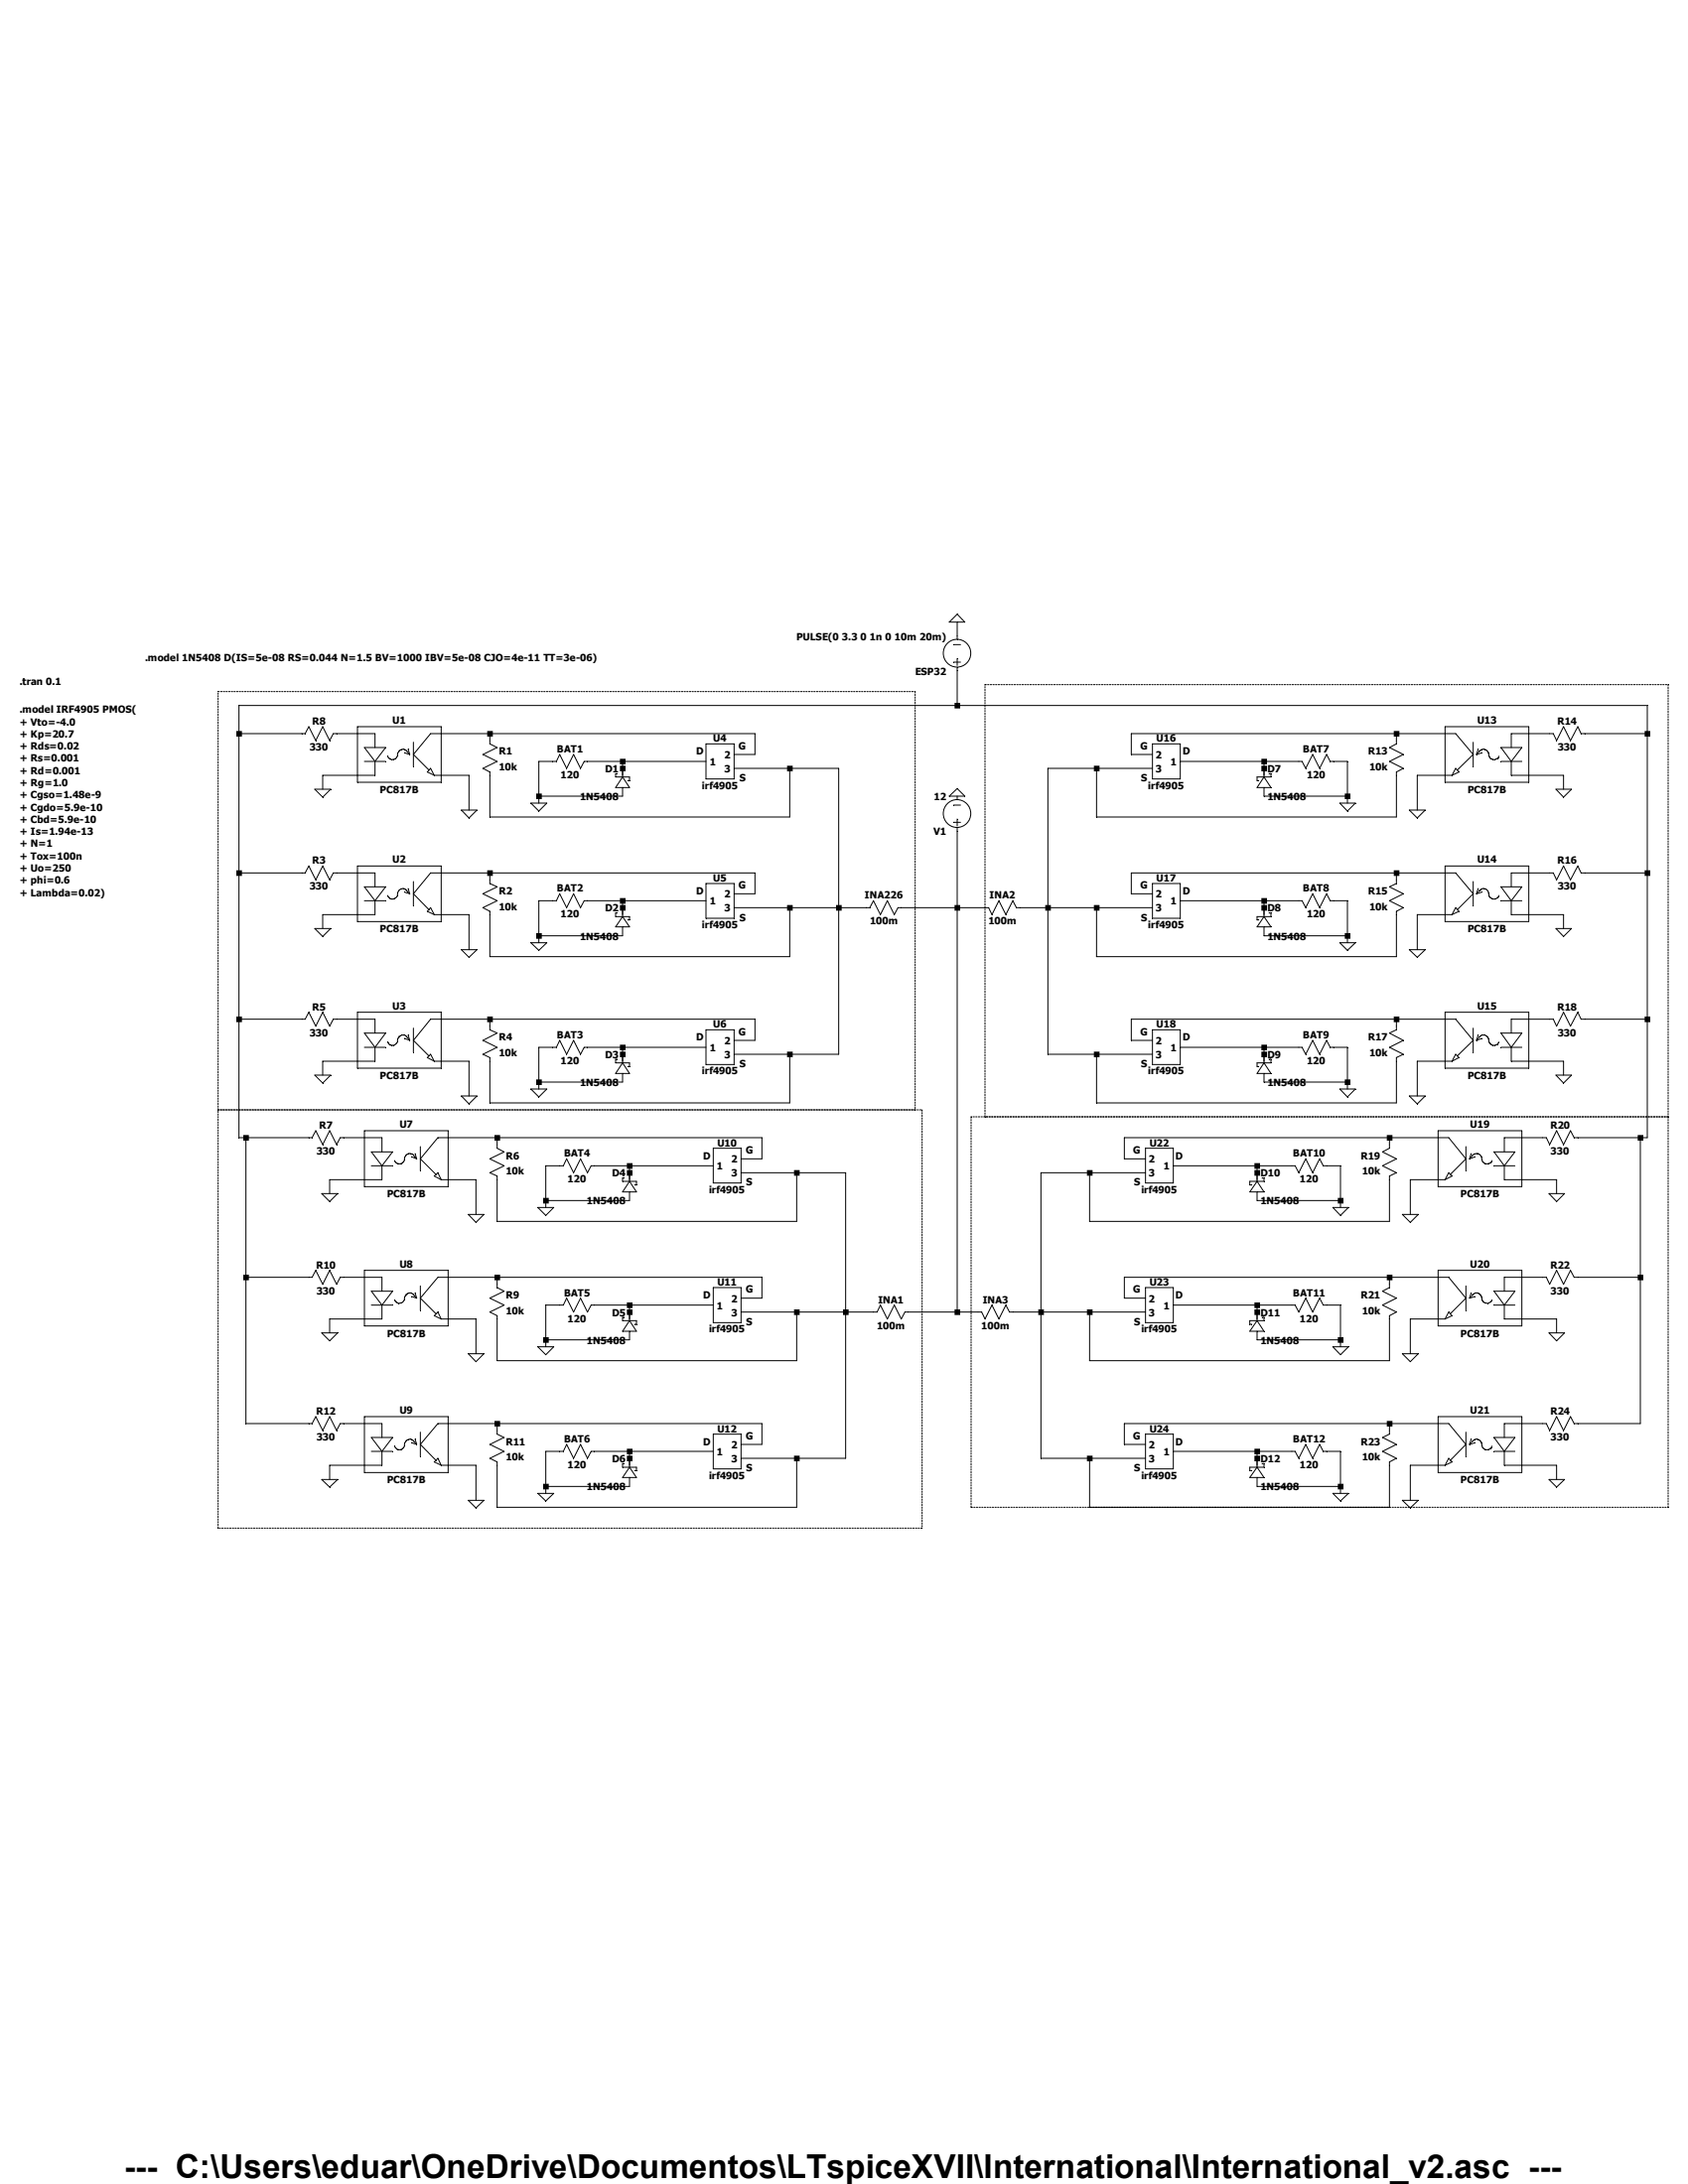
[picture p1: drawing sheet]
<svg xmlns="http://www.w3.org/2000/svg" width="216mm" height="279mm" viewBox="0 0 216 279" stroke-linecap="round" stroke-linejoin="round" font-family="sans-serif">
<g fill="none" stroke="#000" stroke-width=".13">
<path d="M38.6 93.9h.4l.5-.9 .9 1.7 .9-1.7 .9 1.7 .4-.8h.5M62.7 94.7v.5l.9 .4-1.8 .9 1.8 .9-1.8 .9 .9 .5v.4M70.7 97.4h.5l.4-.9 .9 1.8 .9-1.8 .9 1.8 .4-.9h.4M122 84.7h.9M122 82.5h.9M122.4 81.4v.4M122.4 84.2v.9M122.4 85.4v.4"/>
<circle cx="122.4" cy="83.6" r="1.77"/>
</g>
<path d="M45.7 93h10.7v7.1h-10.7z" fill="#fff"/>
<g fill="none" stroke="#000" stroke-width=".13">
<path d="M45.7 93h10.7v7.1h-10.7zM45.7 93.9h2.3v1.7M46.6 95.6h2.7l-1.3 1.8zM46.6 97.4h2.7M48 97.4v1.8h-2.3M51.7 96.3l.7 .2M52.1 96.2a.68 .68 0 0 0-.8-.3 .68 .68 0 0 0-.5 .8 .66 .66 0 0 1-.6 .5 .66 .66 0 0 1-.6-.5M52.2 95.8l.2 .7M52.2 96.3l.2 .2M52.9 95v3.1M55.1 98.3l.4 .9-.8-.4zM55.5 99.2h.9"/>
<path d="M56.4 93.9h-1.3l-2.2 2.6 2 2M79 99h-.3v.4h1.8v.5h-.2M79.6 99.4l.9 1.4h-1.8zM79.6 98.3v1.1M38.6 111.7h.4l.5-.9 .9 1.8 .9-1.8 .9 1.8 .4-.9h.5M62.7 112.6v.4l.9 .5-1.8 .8 1.8 .9-1.8 .9 .9 .5v.4M70.7 115.2h.5l.4-.9 .9 1.8 .9-1.8 .9 1.8 .4-.9h.4M79.6 100.8v1.1M122 105.2h.9M122 103h.9M122.4 101.9v.4M122.4 104.8v.9"/>
<path d="M122.4 105.9v.4"/>
<circle cx="122.4" cy="104.1" r="1.77"/>
</g>
<path d="M45.7 110.8h10.7v7.1h-10.7z" fill="#fff"/>
<g fill="none" stroke="#000" stroke-width=".13">
<path d="M45.7 110.8h10.7v7.1h-10.7zM45.7 111.7h2.3v1.8M46.6 113.5h2.7l-1.3 1.7zM46.6 115.2h2.7M48 115.2v1.8h-2.3M51.7 114.1l.7 .2M52.1 114a.69 .69 0 0 0-.8-.3 .69 .69 0 0 0-.5 .9 .66 .66 0 0 1-.6 .4 .66 .66 0 0 1-.6-.4M52.2 113.7l.2 .6M52.2 114.1l.2 .2M52.9 112.8v3.1M55.1 116.1l.4 .9-.8-.4zM55.5 117h.9"/>
<path d="M56.4 111.7h-1.3l-2.2 2.6 2 2.1M79 116.8h-.3v.5h1.8v.4h-.2M79.6 117.3l.9 1.3h-1.8zM79.6 116.1v1.2M79.6 118.6v1.1M38.6 130.4h.4l.5-.9 .9 1.8 .9-1.8 .9 1.8 .4-.9h.5M62.7 131.3v.4l.9 .5-1.8 .9 1.8 .9-1.8 .9 .9 .4v.5M70.7 134h.5l.4-.9 .9 1.8 .9-1.8 .9 1.8 .4-.9h.4"/>
</g>
<path d="M45.7 129.5h10.7v7.2h-10.7z" fill="#fff"/>
<g fill="none" stroke="#000" stroke-width=".13">
<path d="M45.7 129.5h10.7v7.2h-10.7zM45.7 130.4h2.3v1.8M46.6 132.2h2.7l-1.3 1.8zM46.6 134h2.7M48 134v1.8h-2.3M51.7 132.8l.7 .3M52.1 132.8a.61 .61 0 0 0-.7-.4 .75 .75 0 0 0-.6 .9 .67 .67 0 0 1-.6 .4 .67 .67 0 0 1-.6-.4M52.2 132.4l.2 .7M52.2 132.8l.2 .3M52.9 131.5v3.1M54.7 135.3l.4-.4 .4 .9zM55.5 135.8h.9"/>
<path d="M56.4 130.4h-1.3l-2.2 2.7 2 2M79 135.5h-.3v.5h1.8v.4h-.2M79.6 136l.9 1.3h-1.8zM79.6 134.9v1.1M79.6 137.3v1.1"/>
</g>
<path d="M90.3 95.2h3.6v4.5h-3.6z" fill="#fff"/>
<path d="M90.3 95.2h3.6v4.5h-3.6z" fill="none" stroke="#000" stroke-width=".13"/>
<path d="M90.3 113h3.6v4.5h-3.6z" fill="#fff"/>
<path d="M90.3 113h3.6v4.5h-3.6z" fill="none" stroke="#000" stroke-width=".13"/>
<path d="M90.3 131.7h3.6v4.5h-3.6z" fill="#fff"/>
<path d="M110.8 116.1h.5l.4-.9 .9 1.8 .9-1.8 .9 1.8 .5-.9h.4M90.3 131.7h3.6v4.5h-3.6zM39.5 145.5h.4l.5-.8 .9 1.7 .9-1.7 .9 1.7 .4-.9h.4M63.6 146.4v.5l.9 .5-1.8 .9 1.8 .8-1.8 .9 .9 .5v.4M71.6 149.1h.5l.4-.8 .9 1.7 .9-1.7 .8 1.7 .5-.9h.4" fill="none" stroke="#000" stroke-width=".13"/>
<path d="M46.6 144.7h10.7v7.1h-10.7z" fill="#fff"/>
<g fill="none" stroke="#000" stroke-width=".13">
<path d="M46.6 144.7h10.7v7.1h-10.7zM46.6 145.5h2.3v1.9M47.5 147.4h2.7l-1.3 1.7zM47.5 149.1h2.7M48.9 149.1v1.8h-2.3M52.7 148l.6 .3M53 148a.68 .68 0 0 0-.8-.4 .68 .68 0 0 0-.5 .8 .67 .67 0 0 1-.6 .5 .67 .67 0 0 1-.6-.4M53.1 147.6l.2 .7M53.1 148l.2 .3M53.8 146.7v3.1M55.5 150.5l.5-.5 .4 .9zM56.4 150.9h.9"/>
<path d="M57.3 145.5h-1.3l-2.2 2.8 2 1.9M79.8 150.7h-.2v.4h1.8v.5h-.2M80.5 151.1l.9 1.4h-1.8zM80.5 150v1.1M80.5 152.5v1.1M39.5 163.4h.4l.5-.9 .9 1.8 .9-1.8 .9 1.8 .4-.9h.4M63.6 164.3v.4l.9 .5-1.8 .9 1.8 .9-1.8 .9 .9 .4v.4M71.6 167h.5l.4-.9 .9 1.8 .9-1.8 .8 1.8 .5-.9h.4"/>
</g>
<path d="M46.6 162.5h10.7v7.1h-10.7z" fill="#fff"/>
<g fill="none" stroke="#000" stroke-width=".13">
<path d="M46.6 162.5h10.7v7.1h-10.7zM46.6 163.4h2.3v1.8M47.5 165.2h2.7l-1.3 1.8zM47.5 167h2.7M48.9 167v1.7h-2.3M52.7 165.9l.6 .2M53 165.8a.68 .68 0 0 0-.8-.3 .68 .68 0 0 0-.5 .7 .66 .66 0 0 1-.6 .6 .66 .66 0 0 1-.6-.5M53.1 165.4l.2 .7M53.1 165.9l.2 .2M53.8 164.5v3.1M55.5 168.3l.5-.4 .4 .8zM56.4 168.7h.9"/>
<path d="M57.3 163.4h-1.3l-2.2 2.7 2 2M79.8 168.5h-.2v.5h1.8v.4h-.2M80.5 169l.9 1.3h-1.8zM80.5 167.9v1.1M80.5 170.3v1.1M39.5 182.1h.4l.5-.9 .9 1.8 .9-1.8 .9 1.8 .4-.9h.4M63.6 183v.5l.9 .4-1.8 .9 1.8 .9-1.8 .9 .9 .4v.5M71.6 185.7h.5l.4-.9 .9 1.8 .9-1.8 .8 1.8 .5-.9h.4"/>
</g>
<path d="M46.6 181.2h10.7v7.2h-10.7z" fill="#fff"/>
<g fill="none" stroke="#000" stroke-width=".13">
<path d="M46.6 181.2h10.7v7.2h-10.7zM46.6 182.1h2.3v1.8M47.5 183.9h2.7l-1.3 1.8zM47.5 185.7h2.7M48.9 185.7v1.8h-2.3M52.7 184.6l.6 .2M53 184.5a.69 .69 0 0 0-.9-.3 .69 .69 0 0 0-.4 .8 .66 .66 0 0 1-.6 .5 .66 .66 0 0 1-.6-.5M53.1 184.1l.2 .7M53.1 184.6l.2 .2M53.8 183.2v3.2M56 186.6l.4 .9-.9-.5zM56.4 187.5h.9"/>
<path d="M57.3 182.1h-1.3l-2.2 2.7 2 2M79.8 187.2h-.2v.5h1.8v.4h-.2M80.5 187.7l.9 1.3h-1.8zM80.5 186.6v1.1M80.5 189v1.2"/>
</g>
<path d="M91.2 146.9h3.6v4.4h-3.6z" fill="#fff"/>
<path d="M91.2 146.9h3.6v4.4h-3.6z" fill="none" stroke="#000" stroke-width=".13"/>
<path d="M91.2 164.7h3.6v4.5h-3.6z" fill="#fff"/>
<path d="M91.2 164.7h3.6v4.5h-3.6z" fill="none" stroke="#000" stroke-width=".13"/>
<path d="M91.2 183.5h3.6v4.4h-3.6z" fill="#fff"/>
<path d="M166.1 97.4h.4l.5 .9 .9-1.8 .9 1.8 .9-1.8 .4 .9h.5M178.6 94.7v.5l-.9 .4 1.8 .9-1.8 .9 1.8 .9-.9 .5v.4M198.2 93.9h.5l.4 .8 .9-1.7 .9 1.7 .9-1.7 .4 .9h.5M111.7 167.9h.5l.4-.9 .9 1.7 .9-1.7 .9 1.7 .4-.8h.5M91.2 183.5h3.6v4.4h-3.6z" fill="none" stroke="#000" stroke-width=".13"/>
<path d="M184.8 93h10.7v7.1h-10.7z" fill="#fff"/>
<g fill="none" stroke="#000" stroke-width=".13">
<path d="M161.7 99.4l.9 1.4h-1.8zM161.7 98.3v1.1M162.3 99h.3v.4h-1.8v.5h.2M184.8 93h10.7v7.1h-10.7zM184.8 93.9h1.4l2.2 2.6-2 2M184.8 99.2h.9M186.2 98.3l.4 .5-.9 .4zM188.4 95v3.1M189.1 95.8l-.3 .7M189.1 96.3l-.3 .2M189.1 96.2l.1-.1a.72 .72 0 0 1 1.1 .1l.2 .7 .1 .1a.68 .68 0 0 0 1.1-.3M189.5 96.3l-.7 .2"/>
<path d="M192 95.6h2.6l-1.3 1.8zM192 97.4h2.6M193.3 97.4v1.8h2.2M195.5 93.9h-2.2v1.7M161.7 100.8v1.1M166.1 115.2h.4l.5 .9 .9-1.8 .9 1.8 .9-1.8 .4 .9h.5M178.6 112.6v.4l-.9 .5 1.8 .8-1.8 .9 1.8 .9-.9 .5v.4M198.2 111.7h.5l.4 .9 .9-1.8 .9 1.8 .9-1.8 .4 .9h.5"/>
</g>
<path d="M184.8 110.8h10.7v7.1h-10.7z" fill="#fff"/>
<g fill="none" stroke="#000" stroke-width=".13">
<path d="M161.7 117.3l.9 1.3h-1.8zM161.7 116.1v1.2M161.7 118.6v1.1M162.3 116.8h.3v.5h-1.8v.4h.2M184.8 110.8h10.7v7.1h-10.7zM184.8 111.7h1.4l2.2 2.6-2 2.1M184.8 117h.9M186.2 116.1l.4 .5-.9 .4zM188.4 112.8v3.1M189.1 113.7l-.3 .6M189.1 114.1l-.3 .2M189.1 114l.1-.1a.66 .66 0 0 1 .8-.2 .66 .66 0 0 1 .4 .6 .67 .67 0 0 0 .6 .7 .67 .67 0 0 0 .7-.4"/>
<path d="M189.5 114.1l-.7 .2M192 113.5h2.6l-1.3 1.7zM192 115.2h2.6M193.3 115.2v1.8h2.2M195.5 111.7h-2.2v1.8M166.1 134h.4l.5 .9 .9-1.8 .9 1.8 .9-1.8 .4 .9h.5M178.6 131.3v.4l-.9 .5 1.8 .9-1.8 .9 1.8 .9-.9 .4v.5M198.2 130.4h.5l.4 .9 .9-1.8 .9 1.8 .9-1.8 .4 .9h.5"/>
</g>
<path d="M184.8 129.5h10.7v7.2h-10.7z" fill="#fff"/>
<g fill="none" stroke="#000" stroke-width=".13">
<path d="M161.7 136l.9 1.3h-1.8zM161.7 134.9v1.1M161.7 137.3v1.1M162.3 135.5h.3v.5h-1.8v.4h.2M184.8 129.5h10.7v7.2h-10.7zM184.8 130.4h1.4l2.2 2.7-2 2M184.8 135.8h.9M186.2 134.9l.4 .4-.9 .5zM188.4 131.5v3.1M189.1 132.4l-.3 .7M189.1 132.8l-.3 .3M189.1 132.8a.68 .68 0 0 1 1-.3 1.22 1.22 0 0 1 .4 .9 .7 .7 0 0 0 1.2-.1"/>
<path d="M189.5 132.8l-.7 .3M192 132.2h2.6l-1.3 1.8zM192 134h2.6M193.3 134v1.8h2.2M195.5 130.4h-2.2v1.8"/>
</g>
<path d="M147.4 95.2h3.6v4.5h-3.6z" fill="#fff"/>
<path d="M147.4 95.2h3.6v4.5h-3.6z" fill="none" stroke="#000" stroke-width=".13"/>
<path d="M147.4 113h3.6v4.5h-3.6z" fill="#fff"/>
<path d="M147.4 113h3.6v4.5h-3.6z" fill="none" stroke="#000" stroke-width=".13"/>
<path d="M147.4 131.7h3.6v4.5h-3.6z" fill="#fff"/>
<path d="M126 116.1h.4l.5 .9 .9-1.8 .9 1.8 .8-1.8 .5 .9h.4M147.4 131.7h3.6v4.5h-3.6zM165.2 149.1h.5l.4 .9 .9-1.7 .9 1.7 .9-1.7 .4 .8h.5M177.7 146.4v.5l-.9 .5 1.8 .9-1.8 .8 1.8 .9-.9 .5v.4M197.3 145.5h.5l.4 .9 .9-1.7 .9 1.7 .9-1.7 .4 .8h.5" fill="none" stroke="#000" stroke-width=".13"/>
<path d="M183.9 144.7h10.7v7.1h-10.7z" fill="#fff"/>
<g fill="none" stroke="#000" stroke-width=".13">
<path d="M160.8 151.1l.9 1.4h-1.8zM160.8 150v1.1M160.8 152.5v1.1M161.4 150.7h.3v.4h-1.8v.5h.2M183.9 144.7h10.7v7.1h-10.7zM183.9 145.5h1.4l2.2 2.8-2 1.9M183.9 150.9h.9M185.3 150l.4 .5-.9 .4zM187.5 146.7v3.1M188.2 147.6l-.2 .7M188.2 148l-.2 .3M188.3 148a.66 .66 0 0 1 .7-.4 .66 .66 0 0 1 .5 .7 .68 .68 0 0 0 .6 .6 .68 .68 0 0 0 .7-.4"/>
<path d="M188.6 148l-.6 .3M191.1 147.4h2.7l-1.4 1.7zM191.1 149.1h2.7M192.4 149.1v1.8h2.2M194.6 145.5h-2.2v1.9M165.2 167h.5l.4 .9 .9-1.8 .9 1.8 .9-1.8 .4 .9h.5M177.7 164.3v.4l-.9 .5 1.8 .9-1.8 .9 1.8 .9-.9 .4v.4M197.3 163.4h.5l.4 .9 .9-1.8 .9 1.8 .9-1.8 .4 .9h.5"/>
</g>
<path d="M183.9 162.5h10.7v7.1h-10.7z" fill="#fff"/>
<g fill="none" stroke="#000" stroke-width=".13">
<path d="M160.8 169l.9 1.3h-1.8zM160.8 167.9v1.1M160.8 170.3v1.1M161.4 168.5h.3v.5h-1.8v.4h.2M183.9 162.5h10.7v7.1h-10.7zM183.9 163.4h1.4l2.2 2.7-2 2M183.9 168.7h.9M185.3 167.9l.4 .4-.9 .4zM187.5 164.5v3.1M188.2 165.4l-.2 .7M188.2 165.9l-.2 .2M188.3 165.8v-.2a.72 .72 0 0 1 1.1 .1l.2 .7 .1 .2a.68 .68 0 0 0 1.1-.3"/>
<path d="M188.6 165.9l-.6 .2M191.1 165.2h2.7l-1.4 1.8zM191.1 167h2.7M192.4 167v1.7h2.2M194.6 163.4h-2.2v1.8M165.2 185.7h.5l.4 .9 .9-1.8 .9 1.8 .9-1.8 .4 .9h.5M177.7 183v.5l-.9 .4 1.8 .9-1.8 .9 1.8 .9-.9 .4v.5M197.3 182.1h.5l.4 .9 .9-1.8 .9 1.8 .9-1.8 .4 .9h.5"/>
</g>
<path d="M183.9 181.2h10.7v7.2h-10.7z" fill="#fff"/>
<g fill="none" stroke="#000" stroke-width=".13">
<path d="M160.8 187.7l.9 1.3h-1.8zM160.8 186.6v1.1M160.8 189v1.2M161.4 187.2h.3v.5h-1.8v.4h.2M183.9 181.2h10.7v7.2h-10.7zM183.9 182.1h1.4l2.2 2.7-2 2M183.9 187.5h.9M185.3 186.6l.4 .4-.9 .5zM187.5 183.2v3.2M188.2 184.1l-.2 .7M188.2 184.6l-.2 .2M188.3 184.5v-.1a.66 .66 0 0 1 .8-.3 .66 .66 0 0 1 .4 .7 .67 .67 0 0 0 .6 .7 .67 .67 0 0 0 .7-.5"/>
<path d="M188.6 184.6l-.6 .2M191.1 183.9h2.7l-1.4 1.8zM191.1 185.7h2.7M192.4 185.7v1.8h2.2M194.6 182.1h-2.2v1.8"/>
</g>
<path d="M146.5 146.9h3.6v4.4h-3.6z" fill="#fff"/>
<path d="M146.5 146.9h3.6v4.4h-3.6z" fill="none" stroke="#000" stroke-width=".13"/>
<path d="M146.5 164.7h3.6v4.5h-3.6z" fill="#fff"/>
<path d="M146.5 164.7h3.6v4.5h-3.6z" fill="none" stroke="#000" stroke-width=".13"/>
<path d="M146.5 183.5h3.6v4.4h-3.6z" fill="#fff"/>
<g fill="none" stroke="#000" stroke-width=".13">
<path d="M122.4 78.6l1 1h-2zM122.4 79.6v1.8M30.6 93.9h8M43.1 93.9h2.6M45.7 99.2h-4.4v1.8M56.4 93.9h40.2v2.6h-2.7M56.4 99.2h3.6v4.4M62.7 93.9v.8M70.7 97.4h-1.8v5.3M75.1 97.4h15.2M79.6 97.4v1.8M93.9 98.3h13.4v36.6h-13.4"/>
<path d="M101 98.3v6.2h-38.3v-5.3M122.4 85.8v4.5M126 87.6h87.4v55.3h-87.4zM140.3 98.3v6.2h38.3v-5.3M147.4 98.3h-13.4v36.6h13.4M151 97.4h15.1M161.7 97.4v1.8M170.6 97.4h1.7v5.3M178.6 93.9v.8M184.8 93.9h-40.1v2.6h2.7M184.8 99.2h-3.5v4.4M195.5 93.9h2.7"/>
<path d="M195.5 99.2h4.5v1.8M202.7 93.9h8M30.6 111.7h8M40.3 101h2l-1 1zM40.3 118.8h2l-1 1zM43.1 111.7h2.6M45.7 117h-4.4v1.8M56.4 111.7h40.2v2.6h-2.7M56.4 117h3.6v4.5M59 103.6h2l-1 1zM62.7 111.7v.9M67.9 102.7h2l-1 1.1z"/>
<path d="M68.9 101.9h10.7M68.9 119.7h10.7M70.7 115.2h-1.8v5.4M75.1 115.2h15.2M79.6 115.2v1.8M93.9 116.1h16.9M101 116.1v6.3h-38.3v-5.4M115.3 116.1h10.7M121.4 101.9l1-1 1 1zM122.4 106.3v61.6M130.4 116.1h17M140.3 116.1v6.3h38.3v-5.4"/>
<path d="M151 115.2h15.1M161.7 101.9h10.6M161.7 115.2v1.8M161.7 119.7h10.6M170.6 115.2h1.7v5.4M171.4 102.7h2l-1.1 1.1zM178.6 111.7v.9M180.3 103.6h2l-1 1zM184.8 111.7h-40.1v2.6h2.7M184.8 117h-3.5v4.5M195.5 117h4.5v1.8M195.5 111.7h2.7"/>
<path d="M199 101h2l-1 1zM199 118.8h2l-1 1zM202.7 111.7h8M30.6 130.4h8M40.3 137.5h2l-1 1.1zM43.1 130.4h2.6M45.7 135.8h-4.4v1.7M56.4 130.4h40.2v2.7h-2.7M56.4 135.8h3.6v4.4M59 121.5h2l-1 1zM62.7 130.4v.9M67.9 120.6h2l-1 1z"/>
<path d="M67.9 139.3h2l-1 1zM68.9 138.4h10.7M70.7 134h-1.8v5.3M75.1 134h15.2M79.6 134v1.8M101 134.9v6.2h-38.3v-5.3M140.3 134.9v6.2h38.3v-5.3M151 134h15.1M161.7 134v1.8M161.7 138.4h10.6M170.6 134h1.7v5.3M171.4 120.6h2l-1.1 1z"/>
<path d="M171.4 139.3h2l-1.1 1zM178.6 130.4v.9M180.3 121.5h2l-1 1zM184.8 130.4h-40.1v2.7h2.7M184.8 135.8h-3.5v4.4M195.5 135.8h4.5v1.7M195.5 130.4h2.7M199 137.5h2l-1 1.1zM202.7 130.4h8M27.9 142h90v53.5h-90zM31.5 145.5v36.6h8M39.5 145.5h-8.9v-55.2h180.1v55.2h-8.9"/>
<path d="M41.1 152.7h2.1l-1 1zM43.9 145.5h2.7M46.6 150.9h-4.4v1.8M57.3 145.5h40.2v2.8h-2.7M57.3 150.9h3.6v4.5M59 140.2h2l-1 1zM59.9 155.4h2l-1 1zM63.6 145.5v.9M68.8 154.5h2l-1 1zM69.8 153.6h10.7M71.6 149.1h-1.8v5.4M76 149.1h15.2"/>
<path d="M80.5 149.1v1.8M94.8 150h13.4v36.6h-13.4M101.9 150v6.3h-38.3v-5.4M139.4 150v6.3h38.3v-5.4M146.5 150h-13.4v36.6h13.4M150.1 149.1h15.1M160.8 149.1v1.8M160.8 153.6h10.6M169.7 149.1h1.7v5.4M170.5 154.5h2l-1.1 1zM177.7 145.5v.9M179.4 155.4h2l-1 1z"/>
<path d="M180.3 140.2h2l-1 1zM183.9 145.5h-40.1v2.8h2.7M183.9 150.9h-3.5v4.5M194.6 145.5h2.7M194.6 150.9h4.5v1.8M198.1 152.7h2l-1 1zM209.8 145.5v36.6h-8M31.5 163.4h8M41.1 170.5h2.1l-1 1zM43.9 163.4h2.7M46.6 168.7h-4.4v1.8M57.3 163.4h40.2v2.7h-2.7"/>
<path d="M57.3 168.7h3.6v4.5M59.9 173.2h2l-1 1zM63.6 163.4v.9M68.8 172.3h2l-1 1zM69.8 171.4h10.7M71.6 167h-1.8v5.3M76 167h15.2M80.5 167v1.7M94.8 167.9h16.9M101.9 167.9v6.2h-38.3v-5.4M116.2 167.9h9.4l.4 .8 .9-1.7 .9 1.7 .9-1.7 .4 .9h17.4M139.4 167.9v6.2h38.3v-5.4"/>
<path d="M150.1 167h15.1M160.8 167v1.7M160.8 171.4h10.6M169.7 167h1.7v5.3M170.5 172.3h2l-1.1 1zM177.7 163.4v.9M179.4 173.2h2l-1 1zM183.9 163.4h-40.1v2.7h2.7M183.9 168.7h-3.5v4.5M194.6 168.7h4.5v1.8M194.6 163.4h2.7M198.1 170.5h2l-1 1z"/>
<path d="M201.8 163.4h8M41.1 189.3h2.1l-1 .9zM43.9 182.1h2.7M46.6 187.5h-4.4v1.8M57.3 182.1h40.2v2.7h-2.7M57.3 187.5h3.6v4.4M59.9 191.9h2l-1 1zM63.6 182.1v.9M68.8 191.1h2l-1 .9zM69.8 190.2h10.7M71.6 185.7h-1.8v5.4M76 185.7h15.2"/>
<path d="M80.5 185.7v1.8M101.9 186.6v6.2h-38.3v-5.3M139.4 186.6v6.2h38.3v-5.3M146.5 183.5h3.6v4.4h-3.6zM150.1 185.7h15.1M160.8 185.7v1.8M160.8 190.2h10.6M169.7 185.7h1.7v5.4M170.5 191.1h2l-1.1 .9zM177.7 182.1v.9M179.4 191.9h2l-1 1zM183.9 182.1h-40.1v2.7h2.7"/>
<path d="M183.9 187.5h-3.5v4.4M194.6 187.5h4.5v1.8M194.6 182.1h2.7M198.1 189.3h2l-1 .9z"/>
</g>
<path d="M30.2 93.5h.7v.7h-.7zM30.2 111.3h.7v.8h-.7zM30.2 130h.7v.8h-.7zM31.1 145.2h.7v.7h-.7zM31.1 163.1h.7v.7h-.7zM62.3 93.5h.7v.7h-.7zM62.3 111.3h.7v.8h-.7zM62.3 130h.7v.8h-.7zM63.2 145.2h.8v.7h-.8zM63.2 163.1h.8v.7h-.8zM63.2 181.8h.8v.7h-.8zM68.6 101.5h.7v.7h-.7zM68.6 119.4h.7v.7h-.7zM68.6 138.1h.7v.7h-.7zM69.5 153.2h.7v.8h-.7zM69.5 171.1h.7v.7h-.7zM69.5 189.8h.7v.7h-.7zM79.3 97.1h.7v.7h-.7zM79.3 98h.7v.7h-.7zM79.3 114.9h.7v.7h-.7zM79.3 115.8h.7v.7h-.7zM79.3 133.6h.7v.8h-.7zM79.3 134.5h.7v.8h-.7zM80.2 148.8h.7v.7h-.7zM80.2 149.7h.7v.7h-.7zM80.2 166.6h.7v.7h-.7zM80.2 167.5h.7v.7h-.7zM80.2 185.3h.7v.8h-.7zM80.2 186.2h.7v.7h-.7zM100.7 98h.7v.7h-.7zM100.7 115.8h.7v.7h-.7zM100.7 134.5h.7v.8h-.7zM101.6 149.7h.7v.7h-.7zM101.6 167.5h.7v.7h-.7zM101.6 186.2h.7v.7h-.7zM106.9 115.8h.8v.7h-.8zM107.8 167.5h.7v.7h-.7zM122.1 89.9h.7v.7h-.7zM122.1 115.8h.7v.7h-.7zM122.1 167.5h.7v.7h-.7zM132.8 167.5h.7v.7h-.7zM133.7 115.8h.7v.7h-.7zM139 149.7h.7v.7h-.7zM139 167.5h.7v.7h-.7zM139 186.2h.7v.7h-.7zM139.9 98h.7v.7h-.7zM139.9 115.8h.7v.7h-.7zM139.9 134.5h.7v.8h-.7zM160.4 148.8h.8v.7h-.8zM160.4 149.7h.8v.7h-.8zM160.4 166.6h.8v.7h-.8zM160.4 167.5h.8v.7h-.8zM160.4 185.3h.8v.8h-.8zM160.4 186.2h.8v.7h-.8zM161.3 97.1h.8v.7h-.8zM161.3 98h.8v.7h-.8zM161.3 114.9h.8v.7h-.8zM161.3 115.8h.8v.7h-.8zM161.3 133.6h.8v.8h-.8zM161.3 134.5h.8v.8h-.8zM171.1 153.2h.7v.8h-.7zM171.1 171.1h.7v.7h-.7zM171.1 189.8h.7v.7h-.7zM172 101.5h.7v.7h-.7zM172 119.4h.7v.7h-.7zM172 138.1h.7v.7h-.7zM177.4 145.2h.7v.7h-.7zM177.4 163.1h.7v.7h-.7zM177.4 181.8h.7v.7h-.7zM178.3 93.5h.7v.7h-.7zM178.3 111.3h.7v.8h-.7zM178.3 130h.7v.8h-.7zM209.5 145.2h.7v.7h-.7zM209.5 163.1h.7v.7h-.7zM210.4 93.5h.7v.7h-.7zM210.4 111.3h.7v.8h-.7zM210.4 130h.7v.8h-.7z" fill-rule="evenodd" fill="#000"/>
<path d="M27.9 88.5h89.2M117.1 88.5v53.5M27.9 142v-53.5M117.1 142h-89.2M124.2 142.9v49.9M213.4 142.9h-89.2M124.2 192.8h89.2M213.4 192.8v-49.9" fill="none" stroke="#000" stroke-width=".13" stroke-dasharray=".2 .2"/>
<text font-size="4.2" x="15.9" y="278.7">--- C:\Users\eduar\OneDrive\Documentos\LTspiceXVII\International\International_v2.asc ---</text>
<g font-size="1.3">
<text x="101.9" y="81.9">PULSE(0 3.3 0 1n 0 10m 20m)</text>
<text x="2.5" y="87.7">.tran 0.1</text>
<text x="18.5" y="84.5">.model 1N5408 D(IS=5e-08 RS=0.044 N=1.5 BV=1000 IBV=5e-08 CJO=4e-11 TT=3e-06)</text>
<text x="117.1" y="86.3">ESP32</text>
<text x="2.5" y="91.2">.model IRF4905 PMOS(</text>
<text x="2.5" y="92.8">+ Vto=-4.0</text>
<text x="2.5" y="94.4">+ Kp=20.7</text>
<text x="2.5" y="95.9">+ Rds=0.02</text>
<text x="39.9" y="92.7">R8</text>
<text x="50.2" y="92.6">U1</text>
<text x="91.2" y="94.9">U4</text>
<text x="94.5" y="95.8">G</text>
<text x="145.8" y="95.8">G</text>
<text x="147.9" y="94.9">U16</text>
<text x="188.9" y="92.6">U13</text>
<text x="199.2" y="92.7">R14</text>
<text x="2.5" y="97.5">+ Rs=0.001</text>
<text x="2.5" y="99">+ Rd=0.001</text>
<text x="2.5" y="100.6">+ Rg=1.0</text>
<text x="39.6" y="96">330</text>
<text x="48.6" y="101.5">PC817B</text>
<text x="63.8" y="96.6">R1</text>
<text x="63.8" y="98.6">10k</text>
<text x="71.2" y="96.3">BAT1</text>
<text x="71.7" y="99.6">120</text>
<text x="77.4" y="98.8">D1</text>
<text x="89" y="96.6">D</text>
<text x="89.8" y="100.9">irf4905</text>
<text x="90.8" y="97.9">1</text>
<text x="92.6" y="97">2</text>
<text x="92.6" y="98.8">3</text>
<text x="94.6" y="100">S</text>
<text x="145.9" y="100">S</text>
<text x="146.9" y="100.9">irf4905</text>
<text x="147.8" y="97">2</text>
<text x="147.8" y="98.8">3</text>
<text x="149.7" y="97.9">1</text>
<text x="151.3" y="96.6">D</text>
<text x="162.1" y="98.8">D7</text>
<text x="166.7" y="96.3">BAT7</text>
<text x="167.1" y="99.6">120</text>
<text x="175" y="96.6">R13</text>
<text x="175.1" y="98.6">10k</text>
<text x="187.7" y="101.5">PC817B</text>
<text x="199.2" y="96">330</text>
<text x="2.5" y="102.2">+ Cgso=1.48e-9</text>
<text x="2.5" y="103.7">+ Cgdo=5.9e-10</text>
<text x="2.5" y="105.3">+ Cbd=5.9e-10</text>
<text x="2.5" y="106.8">+ Is=1.94e-13</text>
<text x="74.2" y="102.4">1N5408</text>
<text x="119.4" y="106.8">V1</text>
<text x="119.5" y="102.4">12</text>
<text x="162.1" y="102.4">1N5408</text>
<text x="2.5" y="108.4">+ N=1</text>
<text x="2.5" y="109.9">+ Tox=100n</text>
<text x="2.5" y="111.5">+ Uo=250</text>
<text x="2.5" y="113.1">+ phi=0.6</text>
<text x="39.6" y="113.8">330</text>
<text x="39.9" y="110.5">R3</text>
<text x="50.2" y="110.4">U2</text>
<text x="91.2" y="112.8">U5</text>
<text x="94.5" y="113.7">G</text>
<text x="145.8" y="113.7">G</text>
<text x="147.9" y="112.8">U17</text>
<text x="188.9" y="110.4">U14</text>
<text x="199.2" y="110.5">R16</text>
<text x="199.2" y="113.8">330</text>
<text x="2.5" y="114.6">+ Lambda=0.02)</text>
<text x="48.6" y="119.3">PC817B</text>
<text x="63.8" y="114.4">R2</text>
<text x="63.8" y="116.4">10k</text>
<text x="71.2" y="114.1">BAT2</text>
<text x="71.7" y="117.4">120</text>
<text x="77.4" y="116.6">D2</text>
<text x="89" y="114.4">D</text>
<text x="89.8" y="118.7">irf4905</text>
<text x="90.8" y="115.7">1</text>
<text x="92.6" y="114.9">2</text>
<text x="92.6" y="116.6">3</text>
<text x="94.6" y="117.8">S</text>
<text x="110.6" y="115">INA226</text>
<text x="111.3" y="118.3">100m</text>
<text x="126.4" y="118.3">100m</text>
<text x="126.6" y="115">INA2</text>
<text x="145.9" y="117.8">S</text>
<text x="146.9" y="118.7">irf4905</text>
<text x="147.8" y="114.9">2</text>
<text x="147.8" y="116.6">3</text>
<text x="149.7" y="115.7">1</text>
<text x="151.3" y="114.4">D</text>
<text x="162.1" y="116.6">D8</text>
<text x="166.7" y="114.1">BAT8</text>
<text x="167.1" y="117.4">120</text>
<text x="175" y="114.4">R15</text>
<text x="175.1" y="116.4">10k</text>
<text x="187.7" y="119.3">PC817B</text>
<text x="74.2" y="120.2">1N5408</text>
<text x="162.1" y="120.2">1N5408</text>
<text x="39.9" y="129.2">R5</text>
<text x="50.2" y="129.1">U3</text>
<text x="91.2" y="131.5">U6</text>
<text x="147.9" y="131.5">U18</text>
<text x="188.9" y="129.1">U15</text>
<text x="199.2" y="129.2">R18</text>
<text x="39.6" y="132.5">330</text>
<text x="63.8" y="133.1">R4</text>
<text x="63.8" y="135.1">10k</text>
<text x="71.2" y="132.8">BAT3</text>
<text x="71.7" y="136.1">120</text>
<text x="77.4" y="135.4">D3</text>
<text x="89" y="133.1">D</text>
<text x="89.8" y="137.5">irf4905</text>
<text x="90.8" y="134.5">1</text>
<text x="92.6" y="133.6">2</text>
<text x="92.6" y="135.4">3</text>
<text x="94.5" y="132.4">G</text>
<text x="94.6" y="136.5">S</text>
<text x="145.8" y="132.4">G</text>
<text x="145.9" y="136.5">S</text>
<text x="146.9" y="137.5">irf4905</text>
<text x="147.8" y="133.6">2</text>
<text x="147.8" y="135.4">3</text>
<text x="149.7" y="134.5">1</text>
<text x="151.3" y="133.1">D</text>
<text x="162.1" y="135.4">D9</text>
<text x="166.7" y="132.8">BAT9</text>
<text x="167.1" y="136.1">120</text>
<text x="175" y="133.1">R17</text>
<text x="175.1" y="135.1">10k</text>
<text x="199.2" y="132.5">330</text>
<text x="48.6" y="138">PC817B</text>
<text x="74.2" y="138.9">1N5408</text>
<text x="162.1" y="138.9">1N5408</text>
<text x="187.7" y="138">PC817B</text>
<text x="40.5" y="147.7">330</text>
<text x="40.8" y="144.4">R7</text>
<text x="51.1" y="144.3">U7</text>
<text x="64.7" y="148.3">R6</text>
<text x="72.1" y="148">BAT4</text>
<text x="89.9" y="148.3">D</text>
<text x="91.7" y="149.6">1</text>
<text x="91.7" y="146.6">U10</text>
<text x="93.5" y="148.8">2</text>
<text x="95.4" y="147.6">G</text>
<text x="144.9" y="147.6">G</text>
<text x="146.9" y="148.8">2</text>
<text x="147" y="146.6">U22</text>
<text x="148.8" y="149.6">1</text>
<text x="150.4" y="148.3">D</text>
<text x="165.4" y="148">BAT10</text>
<text x="174" y="148.3">R19</text>
<text x="188" y="144.3">U19</text>
<text x="198.3" y="144.4">R20</text>
<text x="198.3" y="147.7">330</text>
<text x="49.5" y="153.2">PC817B</text>
<text x="64.7" y="150.3">10k</text>
<text x="72.6" y="151.3">120</text>
<text x="75.1" y="154.1">1N5408</text>
<text x="78.3" y="150.5">D4</text>
<text x="90.7" y="152.6">irf4905</text>
<text x="93.5" y="150.5">3</text>
<text x="95.5" y="151.7">S</text>
<text x="145" y="151.7">S</text>
<text x="146" y="152.6">irf4905</text>
<text x="146.9" y="150.5">3</text>
<text x="161.2" y="150.5">D10</text>
<text x="161.2" y="154.1">1N5408</text>
<text x="166.2" y="151.3">120</text>
<text x="174.2" y="150.3">10k</text>
<text x="186.8" y="153.2">PC817B</text>
<text x="40.4" y="162.3">R10</text>
<text x="40.5" y="165.6">330</text>
<text x="51.1" y="162.1">U8</text>
<text x="64.7" y="166.1">R9</text>
<text x="72.1" y="165.8">BAT5</text>
<text x="89.9" y="166.1">D</text>
<text x="91.7" y="167.5">1</text>
<text x="91.7" y="164.5">U11</text>
<text x="93.5" y="166.6">2</text>
<text x="95.4" y="165.4">G</text>
<text x="112.3" y="166.7">INA1</text>
<text x="125.7" y="166.7">INA3</text>
<text x="144.9" y="165.4">G</text>
<text x="146.9" y="166.6">2</text>
<text x="147" y="164.5">U23</text>
<text x="148.8" y="167.5">1</text>
<text x="150.4" y="166.1">D</text>
<text x="165.4" y="165.8">BAT11</text>
<text x="174" y="166.1">R21</text>
<text x="188" y="162.1">U20</text>
<text x="198.3" y="162.3">R22</text>
<text x="198.3" y="165.6">330</text>
<text x="49.5" y="171">PC817B</text>
<text x="64.7" y="168.1">10k</text>
<text x="72.6" y="169.1">120</text>
<text x="75.1" y="171.9">1N5408</text>
<text x="78.3" y="168.4">D5</text>
<text x="90.7" y="170.5">irf4905</text>
<text x="93.5" y="168.4">3</text>
<text x="95.5" y="169.5">S</text>
<text x="112.1" y="170">100m</text>
<text x="125.5" y="170">100m</text>
<text x="145" y="169.5">S</text>
<text x="146" y="170.5">irf4905</text>
<text x="146.9" y="168.4">3</text>
<text x="161.2" y="168.4">D11</text>
<text x="161.2" y="171.9">1N5408</text>
<text x="166.2" y="169.1">120</text>
<text x="174.2" y="168.1">10k</text>
<text x="186.8" y="171">PC817B</text>
<text x="40.4" y="181">R12</text>
<text x="40.5" y="184.3">330</text>
<text x="51.1" y="180.8">U9</text>
<text x="64.7" y="184.9">R11</text>
<text x="72.1" y="184.5">BAT6</text>
<text x="89.9" y="184.9">D</text>
<text x="91.7" y="183.2">U12</text>
<text x="93.5" y="185.3">2</text>
<text x="95.4" y="184.1">G</text>
<text x="144.9" y="184.1">G</text>
<text x="146.9" y="185.3">2</text>
<text x="147" y="183.2">U24</text>
<text x="150.4" y="184.9">D</text>
<text x="165.4" y="184.5">BAT12</text>
<text x="174" y="184.9">R23</text>
<text x="188" y="180.8">U21</text>
<text x="198.3" y="181">R24</text>
<text x="198.3" y="184.3">330</text>
<text x="49.5" y="189.8">PC817B</text>
<text x="64.7" y="186.9">10k</text>
<text x="72.6" y="187.8">120</text>
<text x="75.1" y="190.7">1N5408</text>
<text x="78.3" y="187.1">D6</text>
<text x="90.7" y="189.2">irf4905</text>
<text x="91.7" y="186.2">1</text>
<text x="93.5" y="187.1">3</text>
<text x="95.5" y="188.3">S</text>
<text x="145" y="188.3">S</text>
<text x="146" y="189.2">irf4905</text>
<text x="146.9" y="187.1">3</text>
<text x="148.8" y="186.2">1</text>
<text x="161.2" y="187.1">D12</text>
<text x="161.2" y="190.7">1N5408</text>
<text x="166.2" y="187.8">120</text>
<text x="174.2" y="186.9">10k</text>
<text x="186.8" y="189.8">PC817B</text>
</g>
</svg>
